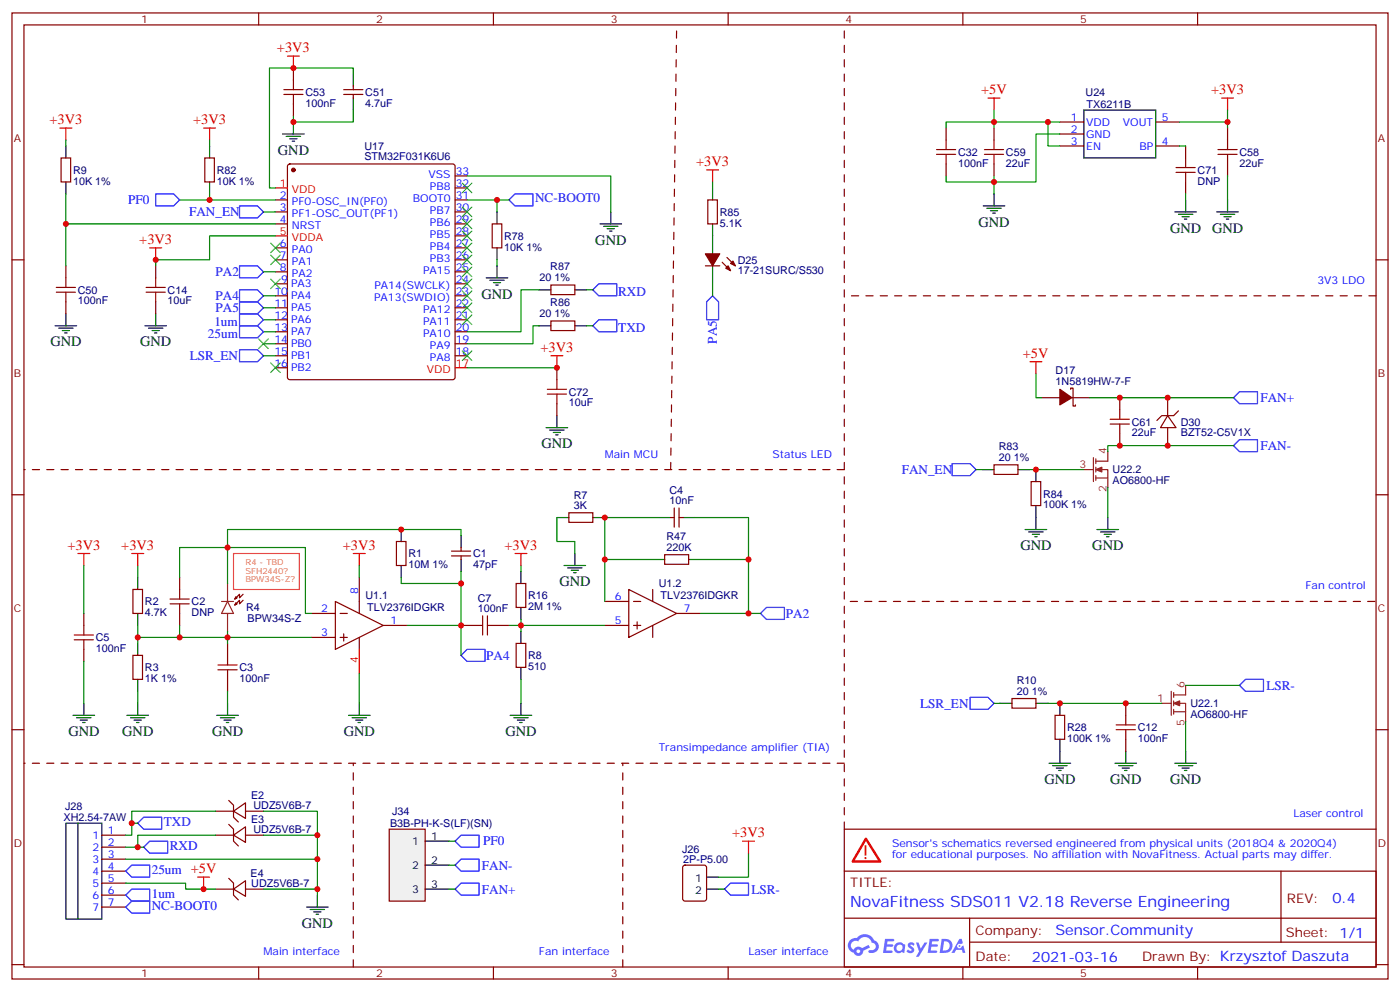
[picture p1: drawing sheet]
<svg xmlns="http://www.w3.org/2000/svg" width="412mm" height="292mm" viewBox="0 0 412 292" stroke-linecap="round" stroke-linejoin="round" font-family="sans-serif">
<g fill="none" stroke="#870000" stroke-width=".35">
<path d="M3.5 3.8h405.4v284.3h-405.4zM7.1 7.3h398.2v277.3h-398.2zM76.2 3.8v3.5M145.3 3.8v3.5M214.5 3.8v3.5M283.6 3.8v3.5M352.8 3.8v3.5M3.5 76.5h3.6M405.3 76.5h3.6M3.5 145.6h3.6M405.3 145.6h3.6M3.5 214.8h3.6"/>
<path d="M405.3 214.8h3.6M248.7 256.4h156.6v28.2h-156.6zM377.3 256.4v20.9M248.7 270.2h156.5M285.6 277.3h119.6M285.6 270.2v14.2M3.5 283.9h3.6M76.2 284.6v3.5M145.3 284.6v3.5M214.5 284.6v3.5M283.6 284.6v3.5M352.8 284.6v3.5"/>
<path d="M405.3 283.9h3.6"/>
</g>
<g fill="#5487ff">
<path d="M267.7 277.6a1.22 1.22 0 0 1 1.7 .2l-.4 .6a.47 .47 0 0 0-.3-.4 .47 .47 0 0 0-.5 .2l.1 .2a1.14 1.14 0 0 1 .8 1.8 1.14 1.14 0 0 1-1.9 0l-.2-.2 .5-.6 .7 .5a.29 .29 0 0 0 .3-.3 .29 .29 0 0 0-.2-.3 1.04 1.04 0 0 1-.6-1.7z"/>
<path d="M260.7 276.3h2.4l.3 .2-.2 .5-1.8 .1-.1 .8h1.5l.3 .4-.3 .4h-1.6l-.2 1.1h1.7l.2 .3-.2 .3-2.6 .1z"/>
<path d="M273.8 276.3h2.4l.3 .2-.1 .5-1.8 .1-.2 .8h1.6l.3 .4-.4 .4h-1.6l-.1 1.1h1.7l.2 .3-.2 .3-2.6 .1z"/>
<path d="M282.6 276.3h.7l.3 1.3-.6 .3a.69 .69 0 0 0-1 .3 .69 .69 0 0 0 .4 .9 .69 .69 0 0 0 .9-.6l.5-.2 .6 2.2h-.8l-.2-.9h-1.8l-.5 .9h-.8z"/>
<path d="M269.8 277.4h.8l.6 1.8 1.1-1.8h.9l-2.6 4.2h-.8l.9-1.5z"/>
<path d="M277.4 276.3l-.6 4.2h1.3a2.11 2.11 0 0 0 2.5-2.1 2.11 2.11 0 0 0-2.5-2.1zM278.1 277.1a1.39 1.39 0 0 1 1.7 1.4 1.39 1.39 0 0 1-1.8 1.3h-.3z"/>
<path d="M263.7 277.9a1.54 1.54 0 0 0-.1 2.2 1.54 1.54 0 0 0 2.2 .1l.6 .3 .3-2.3-.2-.3h-.4a1.49 1.49 0 0 0-2.4 0zM264 278.9a.94 .94 0 0 1 1.8 0 .94 .94 0 0 1-1.8 0z"/>
<path d="M250.4 276.7a2.18 2.18 0 0 0 1.1 3.7 1.44 1.44 0 0 0 1.6 .9 1.44 1.44 0 0 0 1.2-1.4l2-1.1-.5-.7-1.9 1a1.47 1.47 0 0 0-2.4 .4 1.39 1.39 0 0 1-.7-1.9 1.39 1.39 0 0 1 2-.5 2.12 2.12 0 0 1 2.2-1.3 2.12 2.12 0 0 1 1.9 1.7 1.14 1.14 0 0 1 1.1 1.4 1.14 1.14 0 0 1-1.7 .7 .43 .43 0 0 0-.5 .4 .43 .43 0 0 0 .4 .5 1.98 1.98 0 0 0 2.5-1.2 1.98 1.98 0 0 0-1.2-2.6 3.1 3.1 0 0 0-5.3-.6l-.9 .1zM252.3 280a.55 .55 0 0 1 1.1 0 .55 .55 0 0 1-1.1 0z"/>
<circle cx="282.6" cy="278.4" r=".26"/>
</g>
<g fill="none" stroke="#000" stroke-width=".35">
<path d="M19.4 43v3.5M19.4 53.6v3.5M61.7 43v3.5M61.7 53.6v3.5M209.9 55.3v3.5M146.4 62.4v3.5M146.4 73v3.5M209.9 65.9v3.5M289.3 138.2h3.5M299.9 138.2h3.5M305.2 138.2v3.5M305.2 148.8v3.5"/>
<path d="M294.6 207h3.5M305.2 207h3.5M312.2 207v3.5M312.2 217.6v3.5M22.9 242.3h7.1v28.2h-7.1zM22.9 242.3h-3.5v28.2h3.5"/>
</g>
<g fill="none" stroke="#870000" stroke-width=".35">
<path d="M86.4 20v3.6M86.4 30.6v3.5M278.7 37.7v3.5M292.8 37.7v3.5M361.6 37.7v3.5M18 46.5h2.8v7.1h-2.8zM60.3 46.5h2.8v7.1h-2.8zM81.1 58.8h3.6M84.9 48.5l.5-.2h47.9l.5 .2 .3 .5v62.1l-.3 .5-.5 .2h-47.9l-.5-.3-.2-.4v-62.1zM134.1 58.8h3.5M134.1 55.3h3.5M134.1 51.8h3.5"/>
<path d="M208.5 58.8h2.8v7.1h-2.8zM278.7 48.3v3.5M292.8 48.3v3.5M361.6 48.3v3.5M19.4 78.2v3.6M45.9 78.2v3.6M81.1 62.4h3.6M81.1 65.9h3.6M81.1 73h3.6M81.1 76.5h3.6M134.1 62.4h3.5M134.1 65.9h3.5"/>
<path d="M134.1 73h3.5M134.1 76.5h3.5M134.1 69.4h3.5M145 65.9h2.8v7.1h-2.8zM19.4 88.8v3.6M45.9 88.8v3.6M81.1 80h3.6M81.1 83.5h3.6M81.1 87.1h3.6M81.1 90.6h3.6M81.1 94.1h3.6M81.1 97.6h3.6"/>
<path d="M134.1 80h3.5M134.1 83.5h3.5M134.1 87.1h3.5M134.1 90.6h3.5M134.1 94.1h3.5M134.1 97.6h3.5M81.1 101.2h3.6M81.1 104.7h3.6M81.1 108.2h3.6M134.1 101.2h3.5M134.1 104.7h3.5M164 108.2v3.6"/>
<path d="M164 118.8v3.5M306.9 117.1h5.3M315.4 114.6v-.4h.7v5.3h.7v-.3M315.7 117.1h5.3M329.8 117.1v3.5M344 117.1v5.2M292.8 136.8h7.1v2.8h-7.1zM329.8 127.6v3.6M344 122.3l2.4 3.6h-4.6zM344 125.9v5.3M347.1 120.9l-1.4 1.4h-3.5l-1.4 1.5M303.7 141.7h2.9v7.1h-2.9z"/>
<path d="M298.1 205.6h7.1v2.8h-7.1zM310.8 210.5h2.8v7.1h-2.8zM331.6 207v3.5M331.6 217.6v3.5M30 245.8h7M30 249.3h7M30 252.9h7M30 256.4h7M30 259.9h7M67.4 258.5l1.4 1.4v3.6l1.4 1.4M30 263.5h7M30 267h7"/>
<path d="M63.5 261.7h5.3M68.8 261.7l3.5-2.5v4.6zM72.3 261.7h5.3"/>
</g>
<g fill="#870000" stroke="#870000" stroke-width=".35">
<path d="M312.2 114.6l3.5 2.5-3.5 2.1z"/>
<circle cx="86.4" cy="50" r=".53"/>
</g>
<path d="M81.1 55.3h3.6M81.1 69.4h3.6M134.1 108.2h3.5M58.2 258.2h3.5M60 258.2v3.5" fill="none" stroke="#f00" stroke-width=".35"/>
<g fill="none" stroke="#a10000" stroke-width=".35">
<path d="M83.6 27.8h5.7M83.6 26.4h5.7M86.4 23.6v2.8M86.4 27.8v2.8M275.9 45.4h5.6M275.9 44h5.6M278.7 41.2v2.8M278.7 45.4v2.9M290 45.4h5.6M290 44h5.6M292.8 41.2v2.8M292.8 45.4v2.9"/>
<path d="M358.8 45.4h5.6M358.8 44h5.6M361.6 41.2v2.8M361.6 45.4v2.9M16.6 84.6h5.6M16.6 86h5.6M19.4 81.8v2.8M19.4 86v2.8M43 84.6h5.7M43 86h5.7M45.9 81.8v2.8M45.9 86v2.8"/>
<path d="M161.2 116h5.7M161.2 114.6h5.7M164 111.8v2.8M164 116v2.8M327 124.8h5.7M327 123.4h5.7M329.8 120.6v2.8M329.8 124.8v2.8M328.8 214.8h5.6M328.8 213.4h5.6M331.6 210.5v2.9M331.6 214.8v2.8"/>
</g>
<path d="M319.3 138.2h2.8M324.6 138.2h1.7v2.5h-3.5M326.3 132.9v2.8h-3.5M326.3 140.7v2.8M342.2 207h2.8M347.5 207h1.7v2.5h-3.5M349.2 201.7v2.8h-3.5M349.2 209.5v2.8" fill="none" stroke="#8c2424" stroke-width=".35"/>
<g fill="#8c2424" stroke="#8c2424" stroke-width=".35">
<path d="M345.7 207l1.8-.7v1.4z"/>
<path d="M345.7 203.8v1.4z"/>
<path d="M345.7 206.3v1.4z"/>
<path d="M345.7 208.8v1.4z"/>
<path d="M345 203.5v7z"/>
<path d="M322.8 138.2l1.8-.7v1.4z"/>
<path d="M322.8 135v1.5z"/>
<path d="M322.8 137.5v1.4z"/>
<path d="M322.8 140v1.4z"/>
<path d="M322.1 134.7v7z"/>
</g>
<path d="M37 256.4l1.8-1.8h5.3v3.6h-5.3zM37 263.5l1.8-1.8h5.3v3.5h-5.3zM37 267l1.8-1.8h5.3v3.5h-5.3z" fill="none" stroke="#00f" stroke-width=".35"/>
<path d="M114.7 244.1h10.5v21.1h-10.5z" fill="#f0f0f0" stroke="#870000" stroke-width=".35"/>
<g fill="none" stroke="#000" stroke-width=".35">
<path d="M83.3 39.4h6.3M86.4 35.9v3.5M104.1 21.8v3.5M104.1 28.9v3.5M319.3 32.4h21.1v14.1h-21.1zM84.3 40.1h4.2M85.4 40.9h2.1M86.1 41.6h.7M292.8 57.1v3.5M349.2 58.8v3.6M361.6 58.8v3.6M146.4 78.2v3.6"/>
<path d="M176.7 65.9h6.4M177.8 66.6h4.2M178.9 67.3h2.1M179.6 68h.7M179.9 62.4v3.5M209.9 69.4v5.3M209.9 78.2v5.3M289.6 60.6h6.4M290.7 61.3h4.2M291.7 62h2.2M292.5 62.7h.7M346.1 62.4h6.3"/>
<path d="M347.1 63.1h4.3M348.2 63.8h2.1M348.9 64.5h.7M358.4 62.4h6.4M359.5 63.1h4.2M360.5 63.8h2.2M361.2 64.5h.7M16.2 95.9h6.4M17.3 96.6h4.2M18.3 97.3h2.2M19 98h.8M19.4 92.4v3.5"/>
<path d="M42.7 95.9h6.3M43.7 96.6h4.3M44.8 97.3h2.1M45.5 98h.7M45.9 92.4v3.5M143.2 81.8h6.4M144.3 82.5h4.2M145.3 83.2h2.2M146 83.9h.8M158.7 95.9h3.6M158.7 85.3h3.6M169.3 95.9h3.6"/>
<path d="M169.3 85.3h3.6M160.9 125.9h6.3M161.9 126.6h4.3M163 127.3h2.1M163.7 128h.7M164 122.3v3.6M118.2 155.9v3.5M135.8 157.6v3.5M164 152.3h3.6M174.6 152.3h3.6M194 152.3h3.6M201.1 152.3h3.5"/>
<path d="M302 155.9h6.3M303 156.6h4.3M304.1 157.3h2.1M304.8 158h.7M305.2 152.3v3.6M323.1 155.9h6.4M324.2 156.6h4.2M325.3 157.3h2.1M326 158h.7M326.3 152.3v3.6M40.6 170v3.5M118.2 166.4v3.6"/>
<path d="M135.8 164.7v3.5M153.5 168.2v3.5M153.5 178.8v3.5M166.2 166.4h6.3M167.2 167.1h4.2M168.3 167.9h2.1M169 168.6h.7M169.3 162.9v3.5M192.3 164.7h3.5M202.8 164.7h3.6M40.6 180.6v3.5M40.6 189.4v3.5"/>
<path d="M40.6 200v3.5M153.5 185.8v3.6M153.5 196.4v3.6M21.5 210.5h6.4M22.6 211.2h4.2M23.6 211.9h2.2M24.3 212.7h.7M24.7 207v3.5M37.4 210.5h6.3M38.5 211.2h4.2M39.5 211.9h2.1M40.2 212.7h.7"/>
<path d="M40.6 207v3.5M63.9 210.5h6.3M64.9 211.2h4.2M66 211.9h2.1M66.7 212.7h.7M67 207v3.5M102.7 210.5h6.3M103.7 211.2h4.2M104.8 211.9h2.1M105.5 212.7h.7M105.8 207v3.5M150.3 210.5h6.3"/>
<path d="M151.3 211.2h4.3M152.4 211.9h2.1M153.1 212.7h.7M153.5 207v3.5M309 224.6h6.4M310.1 225.4h4.2M311.1 226.1h2.2M311.9 226.8h.7M312.2 221.1v3.5M328.4 224.6h6.4M329.5 225.4h4.2M330.6 226.1h2.1"/>
<path d="M331.3 226.8h.7M331.6 221.1v3.5M346.1 224.6h6.3M347.1 225.4h4.3M348.2 226.1h2.1M348.9 226.8h.7M349.2 221.1v3.5M125.2 247.6h7.1M125.2 254.6h7.1M208.1 258.2h3.6M90.3 267h6.4M91.4 267.7h4.2"/>
<path d="M92.4 268.4h2.1M93.1 269.1h.7M93.5 263.5v3.5M125.2 261.7h7.1M208.1 261.7h3.6"/>
</g>
<g fill="none" stroke="#00f" stroke-width=".35">
<path d="M45.9 57.1h5.3l1.7 1.7-1.7 1.8h-5.3zM149.9 58.8l1.8-1.7h5.3v3.5h-5.3zM70.6 60.6h5.2l1.8 1.8-1.8 1.7h-5.2zM70.6 78.2h5.2l1.8 1.8-1.8 1.8h-5.2zM70.6 85.3h5.2l1.8 1.8-1.8 1.7h-5.2zM70.6 88.8h5.2l1.8 1.8-1.8 1.8h-5.2zM70.6 95.9h5.2l1.8 1.7-1.8 1.8h-5.2zM70.6 92.4h5.2l1.8 1.7-1.8 1.8h-5.2zM174.6 85.3l1.8-1.8h5.3v3.6h-5.3zM176.4 94.1h5.3v3.5h-5.3l-1.8-1.7zM209.9 87.1l1.8 1.7v5.3h-3.6v-5.3zM70.6 102.9h5.2l1.8 1.8-1.8 1.8h-5.2z"/>
<path d="M365.1 115.3h5.3v3.5h-5.3l-1.7-1.7zM280.5 136.5h5.3l1.7 1.7-1.7 1.8h-5.3zM365.1 129.4h5.3v3.5h-5.3l-1.7-1.7zM137.6 191.1h5.3v3.6h-5.3l-1.8-1.8zM224 180.6l1.8-1.8h5.3v3.5h-5.3zM285.8 205.2h5.2l1.8 1.8-1.8 1.8h-5.2zM365.1 201.7l1.8-1.7h5.3v3.5h-5.3zM40.6 242.3l1.7-1.8h5.3v3.6h-5.3zM42.3 249.3l1.8-1.7h5.3v3.5h-5.3zM134.1 247.6l1.7-1.8h5.3v3.5h-5.3zM134.1 254.6l1.7-1.7h5.3v3.5h-5.3zM135.8 259.9h5.3v3.6h-5.3l-1.7-1.8z"/>
<path d="M215.2 259.9h5.3v3.6h-5.3l-1.8-1.8z"/>
</g>
<g fill="none" stroke="#870000" stroke-width=".35">
<path d="M101.2 27.8h5.7M101.2 26.4h5.7M104.1 25.3v1.1M104.1 27.8v1.1M312.2 35.9h7.1M312.2 39.4h7.1M340.4 35.9h7.1M312.2 43h7.1M340.4 43h7.1M349.2 43v3.5M349.2 53.6v3.5M207.8 78.2h4.2"/>
<path d="M212.7 77.2l2.5 2.5M214.1 75.8l2.5 2.4M162.3 94.5h7v2.8h-7zM162.3 83.9h7v2.8h-7zM116.8 159.4h2.8v7h-2.8zM167.6 150.9h7v2.8h-7zM197.6 152.3h1M198.6 149.5v5.7M200 149.5v5.7M200 152.3h1.1M39.2 173.5h2.8v7.1h-2.8zM52.9 170v3.5"/>
<path d="M69.5 177.4l-.4 .7M69.5 175.6l-.4 .7M71.6 176.7l-1 1v-1l-1.5 1.4 .7-.4M71.6 174.9l-1 1.1v-1.1l-1.5 1.4 .7-.3M98.8 177l14.1 7.1-14.1 7zM105.8 170v10.6M133 163.6h5.6M133 162.2h5.6M135.8 161.1v1.1M135.8 163.6v1.1M152 171.7h2.9v7.1h-2.9zM178.2 177h7"/>
<path d="M185.2 173.5l14.1 7.1-14.1 7zM186.6 177h2.1M192.3 173.5v3.5M195.8 163.3h7v2.8h-7zM24.7 180.6v3.5M24.7 191.1v3.6M39.2 192.9h2.8v7.1h-2.8zM52.9 180.6v3.5M67 189.4v3.5M67 200v3.5M91.7 180.6h7.1M91.7 187.6h7.1"/>
<path d="M100.2 180.6h2.1M100.2 187.6h2.1M101.2 186.5v2.2M105.8 187.6v3.5M112.9 184.1h7M135.8 184.1h3.5M146.4 184.1h3.5M152 189.4h2.9v7h-2.9zM178.2 184.1h7M186.6 184.1h2.1M187.7 183v2.1M192.3 184.1v3.5"/>
<path d="M199.3 180.6h7.1M63.5 238.8h5.3M67.4 235.6l1.4 1.4v3.5l1.4 1.4M68.8 238.8l3.5-2.5v4.6zM72.3 238.8h5.3M63.5 245.8h5.3M67.4 242.6l1.4 1.5v3.5l1.4 1.4M68.8 245.8l3.5-2.5v4.6zM72.3 245.8h5.3M201.3 254.8l.5-.2h5.6l.7 .5v9.4l-.4 .7h-5.9l-.7-.4v-9.5zM405.3 244.1h-156.6v12.3"/>
</g>
<g fill="none" stroke="#008700" stroke-width=".35">
<path d="M104.1 21.8v-1.8h-24.7v35.3h1.7M104.1 32.4v3.5h-17.7v-1.8M292.8 32.4v3.5h-14.1v1.8M308.7 35.9v7.1h3.5M312.2 39.4h-7v14.2h-26.5v-1.8M312.2 35.9h-19.4v1.8M347.5 35.9h14.1v1.8M361.6 32.4v3.5M19.4 41.2v1.8M19.4 57.1v8.8M52.9 58.8h28.2M61.7 41.2v1.8"/>
<path d="M61.7 57.1v1.7M137.6 51.8h42.3v10.6M137.6 58.8h12.3M146.4 58.8v3.6M209.9 53.6v1.7M292.8 51.8v5.3M347.5 43h1.7M349.2 57.1v1.7M361.6 51.8v7M77.6 62.4h3.5M81.1 69.4h-19.4v7.1h-15.8v1.7M81.1 65.9h-61.7v12.3"/>
<path d="M146.4 76.5v1.7M77.6 80h3.5M77.6 87.1h3.5M77.6 90.6h3.5M77.6 94.1h3.5M77.6 97.6h3.5M158.7 95.9h-1.7v5.3h-19.4M158.7 85.3h-5.2v12.3h-15.9M172.9 95.9h1.7M172.9 85.3h1.7M209.9 83.5v3.6M77.6 104.7h3.5"/>
<path d="M77.6 101.2h3.5M137.6 108.2h26.4M305.2 110v7.1h1.7M321 117.1h42.4M287.5 138.2h1.8M303.4 138.2h15.9M363.4 131.2h-37.1v1.7M135.8 157.6v-1.7h-68.8v5.2h-14.1v8.9M164 152.3v7.1h5.3v3.5M194 152.3h-15.8v12.4M204.6 152.3h15.9v28.3M326.3 143.5v8.8"/>
<path d="M24.7 166.4v14.2M40.6 166.4v3.6M67 171.7v-10.6h23v19.5h1.7M105.8 166.4v3.6M135.8 168.2v3.5h-17.6v-1.7M135.8 171.7v12.4h-15.9M153.5 166.4v1.8M192.3 164.7h-14.1v12.3M206.4 164.7h14.1M24.7 194.7v12.3M40.6 184.1v3.5h26.4v1.8M40.6 187.6v1.8"/>
<path d="M52.9 184.1v3.5M67 185.8v1.8h24.7M105.8 198.2v8.8M135.8 184.1v8.8M149.9 184.1h28.3M153.5 182.3v3.5M153.5 200v7M206.4 180.6h17.6M40.6 203.5v3.5M67 203.5v3.5M292.8 207h1.8M308.7 207h33.5"/>
<path d="M349.2 212.3v8.8M349.2 201.7h15.9M63.5 238.8h-24.7v7h-1.8M77.6 238.8h15.9v24.7M37 259.9h17.7v1.8h8.8M37 252.9h56.5M38.8 242.3h1.8M40.6 249.3h1.7M63.5 245.8h-22.9v3.5h-3.6M77.6 245.8h15.9M132.3 254.6h1.8M132.3 247.6h1.8"/>
<path d="M220.5 251.1v7.1h-8.8M77.6 261.7h15.9M132.3 261.7h1.8M211.7 261.7h1.7"/>
</g>
<g fill="none" stroke="#3c3" stroke-width=".35">
<path d="M136.2 53.9l2.8 2.8M139 53.9l-2.8 2.8M79.7 71.5l2.8 2.9M79.7 75.1l2.8 2.8M82.5 71.5l-2.8 2.9M82.5 75.1l-2.8 2.8M136.2 61l2.8 2.8M136.2 78.6l2.8 2.8M136.2 75.1l2.8 2.8M136.2 71.5l2.8 2.9M136.2 68l2.8 2.8M136.2 64.5l2.8 2.8"/>
<path d="M139 61l-2.8 2.8M139 78.6l-2.8 2.8M139 75.1l-2.8 2.8M139 71.5l-2.8 2.9M139 68l-2.8 2.8M139 64.5l-2.8 2.8M76.2 99.8l2.8 2.8M79 99.8l-2.8 2.8M79.7 82.1l2.8 2.8M82.5 82.1l-2.8 2.8M136.2 92.7l2.8 2.8M136.2 89.2l2.8 2.8"/>
<path d="M136.2 85.7l2.8 2.8M136.2 82.1l2.8 2.8M139 92.7l-2.8 2.8M139 89.2l-2.8 2.8M139 85.7l-2.8 2.8M139 82.1l-2.8 2.8M79.7 106.8l2.8 2.8M82.5 106.8l-2.8 2.8M136.2 103.3l2.8 2.8M139 103.3l-2.8 2.8"/>
</g>
<g fill="none" stroke="#f00" stroke-width=".35">
<path d="M84.7 16.5h3.5M86.4 16.5v3.5M17.6 37.7h3.6M19.4 37.7v3.5M60 37.7h3.5M61.7 37.7v3.5M291 28.9h3.6M292.8 28.9v3.5M359.8 28.9h3.6M361.6 28.9v3.5M208.1 50h3.6M209.9 50v3.6"/>
<path d="M44.1 73h3.5M45.9 73v3.5M162.3 104.7h3.5M164 104.7v3.5M303.4 106.5h3.5M305.2 106.5v3.5M22.9 162.9h3.6M24.7 162.9v3.5M38.8 162.9h3.5M40.6 162.9v3.5M104.1 162.9h3.5M105.8 162.9v3.5"/>
<path d="M151.7 162.9h3.5M153.5 162.9v3.5M105.8 191.1v7.1M218.7 247.6h3.5M220.5 247.6v3.5"/>
</g>
<g fill="none" stroke="#a10000" stroke-width=".35">
<path d="M346.4 50.7h5.7M346.4 49.3h5.7M349.2 46.5v2.8M349.2 50.7v2.9M50.1 177.7h5.6M50.1 176.3h5.6M52.9 173.5v2.8M52.9 177.7v2.9M21.9 188.3h5.6M21.9 186.9h5.6M24.7 184.1v2.8M24.7 188.3v2.8"/>
<path d="M64.2 197.1h5.6M64.2 195.7h5.6M67 192.9v2.8M67 197.1v2.9M139.3 184.1h2.9M142.2 181.3v5.6M143.6 184.1h2.8M143.6 181.3v5.6"/>
</g>
<g fill="#870000" stroke="#870000" stroke-width=".35">
<path d="M207.8 74.7h4.2l-2.1 3.5z"/>
<path d="M213.8 79l.7-.8 .7 1.5z"/>
<path d="M215.2 77.5l.7-.7 .7 1.4z"/>
</g>
<path d="M65.3 177h3.5M67 177l1.8 3.6h-3.5zM67 171.7v5.3M67 180.6v5.2" fill="none" stroke="#8c2424" stroke-width=".35"/>
<path d="M68.8 162.9h19.4v10.6h-19.4z" fill="none" stroke="#f90" stroke-width=".35"/>
<path d="M405.3 87.1h-156.6M197.6 138.2l1.7-130.5M248.7 138.2h-241.6M405 177h-156.6M248.7 224.6h-241.6M248.7 244.1v-236.4M104.1 284.6v-60M183.4 284.6v-60" fill="none" stroke="#870000" stroke-width=".35" stroke-dasharray="2.1 2.1"/>
<path d="M255.1 246.9l4.2 6.7h-8.1z" fill="none" stroke="#f00" stroke-width=".71"/>
<g fill="#c00">
<circle cx="361.6" cy="35.9" r=".88"/>
<circle cx="308.7" cy="35.9" r=".88"/>
<circle cx="292.8" cy="35.9" r=".88"/>
<circle cx="19.4" cy="65.9" r=".88"/>
<circle cx="61.7" cy="58.8" r=".88"/>
<circle cx="45.9" cy="76.5" r=".88"/>
<circle cx="86.4" cy="20" r=".88"/>
<circle cx="86.4" cy="35.9" r=".88"/>
<circle cx="146.4" cy="58.8" r=".88"/>
<circle cx="292.8" cy="53.6" r=".88"/>
<circle cx="67" cy="187.6" r=".88"/>
<circle cx="67" cy="161.1" r=".88"/>
<circle cx="52.9" cy="187.6" r=".88"/>
<circle cx="135.8" cy="171.7" r=".88"/>
<circle cx="135.8" cy="184.1" r=".88"/>
<circle cx="153.5" cy="184.1" r=".88"/>
<circle cx="40.6" cy="187.6" r=".88"/>
<circle cx="220.5" cy="180.6" r=".88"/>
<circle cx="178.2" cy="164.7" r=".88"/>
<circle cx="178.2" cy="152.3" r=".88"/>
<circle cx="220.5" cy="164.7" r=".88"/>
<circle cx="60" cy="261.7" r=".88"/>
<circle cx="93.5" cy="261.7" r=".88"/>
<circle cx="93.5" cy="252.9" r=".88"/>
<circle cx="93.5" cy="245.8" r=".88"/>
<circle cx="164" cy="108.2" r=".88"/>
<circle cx="38.8" cy="242.3" r=".88"/>
<circle cx="40.6" cy="249.3" r=".88"/>
<circle cx="305.2" cy="138.2" r=".88"/>
<circle cx="312.2" cy="207" r=".88"/>
<circle cx="331.6" cy="207" r=".88"/>
<circle cx="344" cy="131.2" r=".88"/>
<circle cx="344" cy="117.1" r=".88"/>
<circle cx="329.8" cy="131.2" r=".88"/>
<circle cx="329.8" cy="117.1" r=".88"/>
<circle cx="118.2" cy="155.9" r=".88"/>
</g>
<text font-size="5.6" fill="#f00" x="254" y="252.9">!</text>
<text font-size="4.6" fill="#00f" x="250.5" y="267">NovaFitness SDS011 V2.18 Reverse Engineering</text>
<g font-size="4.2" fill="#f00">
<text x="81.6" y="15.4">+3V3</text>
<text x="289" y="27.8">+5V</text>
<text x="356.8" y="27.8">+3V3</text>
<text x="14.6" y="36.6">+3V3</text>
<text x="56.9" y="36.6">+3V3</text>
<text x="205.1" y="48.9">+3V3</text>
<text x="41" y="71.9">+3V3</text>
<text x="159.2" y="103.6">+3V3</text>
<text x="301.3" y="105.4">+5V</text>
<text x="19.9" y="161.8">+3V3</text>
<text x="35.7" y="161.8">+3V3</text>
<text x="101" y="161.8">+3V3</text>
<text x="148.6" y="161.8">+3V3</text>
<text x="215.6" y="246.5">+3V3</text>
</g>
<g font-size="4.2">
<text x="81.9" y="45.5">GND</text>
<text x="175.4" y="72">GND</text>
<text x="288.2" y="66.7">GND</text>
<text x="344.7" y="68.5">GND</text>
<text x="357" y="68.5">GND</text>
<text x="141.8" y="87.9">GND</text>
<text x="14.8" y="102">GND</text>
<text x="41.3" y="102">GND</text>
<text x="159.5" y="131.9">GND</text>
<text x="300.6" y="161.9">GND</text>
<text x="321.8" y="162">GND</text>
<text x="164.8" y="172.4">GND</text>
<text x="20.1" y="216.5">GND</text>
<text x="36" y="216.5">GND</text>
<text x="62.5" y="216.5">GND</text>
<text x="101.3" y="216.5">GND</text>
<text x="148.9" y="216.5">GND</text>
<text x="307.7" y="230.6">GND</text>
<text x="327.1" y="230.6">GND</text>
<text x="344.7" y="230.8">GND</text>
<text x="88.9" y="273.1">GND</text>
</g>
<g font-size="4.2" fill="#00f">
<text x="392.5" y="265.7">0.4</text>
<text x="310.9" y="275.2">Sensor.Community</text>
<text x="304" y="283">2021-03-16</text>
</g>
<g font-size="3.9" fill="#00f">
<text x="157.6" y="59.6">NC-BOOT0</text>
<text x="37.8" y="60.1">PF0</text>
<text x="55.7" y="63.7">FAN_EN</text>
<text x="63.5" y="81.3">PA2</text>
<text x="63.5" y="88.3">PA4</text>
<text x="182.1" y="87">RXD</text>
<text x="63.1" y="95.9">1um</text>
<text x="63.5" y="91.9">PA5</text>
<text x="61.3" y="99.4">25um</text>
<text x="182.1" y="97.7">TXD</text>
<text x="211.2" y="101.2" transform="rotate(-90 211.2 101.2)">PA5</text>
<text x="55.9" y="105.9">LSR_EN</text>
<text x="371.3" y="118.4">FAN+</text>
<text x="371.3" y="132.5">FAN-</text>
<text x="265.6" y="139.5">FAN_EN</text>
<text x="231.5" y="181.9">PA2</text>
<text x="143.2" y="194.4">PA4</text>
<text x="373" y="203.1">LSR-</text>
<text x="271.1" y="208.3">LSR_EN</text>
<text x="48.2" y="243">TXD</text>
<text x="50" y="250.1">RXD</text>
<text x="142.3" y="248.8">PF0</text>
<text x="44.7" y="257.1">25um +5V</text>
<text x="142" y="256">FAN-</text>
<text x="142" y="263.1">FAN+</text>
<text x="221.3" y="263.1">LSR-</text>
<text x="44.7" y="264.2">1um</text>
<text x="44.7" y="267.7">NC-BOOT0</text>
</g>
<g font-size="3.9" fill="#800">
<text x="250.5" y="261">TITLE:</text>
<text x="379.1" y="265.7">REV:</text>
<text x="287.4" y="275.2">Company:</text>
<text x="378.7" y="275.8">Sheet: 1/1</text>
<text x="287.4" y="282.9">Date:</text>
<text x="336.4" y="282.9">Drawn By: Krzysztof Daszuta</text>
</g>
<g font-size="3.2" fill="#800">
<text x="41.6" y="6.8">1</text>
<text x="110.8" y="6.8">2</text>
<text x="179.9" y="6.8">3</text>
<text x="249.1" y="6.8">4</text>
<text x="318.2" y="6.8">5</text>
<text x="4.1" y="41.9">A</text>
<text x="405.9" y="41.9">A</text>
<text x="4.1" y="111.1">B</text>
<text x="405.9" y="111.1">B</text>
<text x="4.1" y="180.2">C</text>
<text x="405.9" y="180.2">C</text>
<text x="4.1" y="249.3">D</text>
<text x="405.9" y="249.3">D</text>
<text x="41.6" y="287.6">1</text>
<text x="110.8" y="287.6">2</text>
<text x="179.9" y="287.6">3</text>
<text x="249.1" y="287.6">4</text>
<text x="318.2" y="287.6">5</text>
</g>
<g font-size="3.2" fill="#000080">
<text x="90" y="28.2">C53</text>
<text x="107.6" y="28.2">C51</text>
<text x="319.8" y="28.2">U24</text>
<text x="90" y="31.4">100nF</text>
<text x="107.6" y="31.4">4.7uF</text>
<text x="320.1" y="31.8">TX6211B</text>
<text x="107.3" y="47.2">STM32F031K6U6</text>
<text x="107.3" y="44">U17</text>
<text x="282.2" y="45.9">C32</text>
<text x="296.3" y="45.9">C59</text>
<text x="365.1" y="45.9">C58</text>
<text x="21.5" y="51.1">R9</text>
<text x="63.9" y="51.2">R82</text>
<text x="282.2" y="49">100nF</text>
<text x="296.3" y="49.1">22uF</text>
<text x="352.8" y="51.2">C71</text>
<text x="365.1" y="49">22uF</text>
<text x="21.5" y="54.4">10K 1%</text>
<text x="63.9" y="54.3">10K 1%</text>
<text x="352.8" y="54.3">DNP</text>
<text x="212" y="63.5">R85</text>
<text x="148.5" y="70.6">R78</text>
<text x="212" y="66.7">5.1K</text>
<text x="148.5" y="73.7">10K 1%</text>
<text x="217.3" y="77.7">D25</text>
<text x="158.9" y="82.8">20 1%</text>
<text x="162.1" y="79.6">R87</text>
<text x="217.3" y="80.8">17-21SURC/S530</text>
<text x="22.9" y="89.6">100nF</text>
<text x="22.9" y="86.5">C50</text>
<text x="49.4" y="89.6">10uF</text>
<text x="49.4" y="86.5">C14</text>
<text x="158.9" y="93.4">20 1%</text>
<text x="162.1" y="90.2">R86</text>
<text x="311" y="113.2">1N5819HW-7-F</text>
<text x="311" y="110">D17</text>
<text x="167.6" y="119.6">10uF</text>
<text x="167.6" y="116.4">C72</text>
<text x="333.4" y="125.2">C61</text>
<text x="347.8" y="125.3">D30</text>
<text x="333.4" y="128.5">22uF</text>
<text x="347.8" y="128.4">BZT52-C5V1X</text>
<text x="294.2" y="135.7">20 1%</text>
<text x="294.2" y="132.5">R83</text>
<text x="327.7" y="142.6">AO6800-HF</text>
<text x="327.7" y="139.4">U22.2</text>
<text x="169" y="149.9">3K</text>
<text x="169" y="146.7">R7</text>
<text x="197.2" y="148.4">10nF</text>
<text x="197.2" y="145.3">C4</text>
<text x="307.3" y="149.6">100K 1%</text>
<text x="307.3" y="146.5">R84</text>
<text x="196.3" y="159.1">R47</text>
<text x="120.3" y="167.2">10M 1%</text>
<text x="120.3" y="164.1">R1</text>
<text x="139.3" y="167.2">47pF</text>
<text x="139.3" y="164.1">C1</text>
<text x="196.3" y="162.2">220K</text>
<text x="194.1" y="172.9">U1.2</text>
<text x="42.7" y="178.2">R2</text>
<text x="56.4" y="178.2">C2</text>
<text x="72.5" y="179.9">R4</text>
<text x="107.6" y="176.4">U1.1</text>
<text x="108.2" y="180">TLV2376IDGKR</text>
<text x="140.8" y="177.1">C7</text>
<text x="155.6" y="179.6">2M 1%</text>
<text x="155.6" y="176.4">R16</text>
<text x="194.6" y="176.4">TLV2376IDGKR</text>
<text x="42.7" y="181.4">4.7K</text>
<text x="56.4" y="181.3">DNP</text>
<text x="72.9" y="183.1">BPW34S-Z</text>
<text x="140.8" y="180.2">100nF</text>
<text x="28.2" y="191.9">100nF</text>
<text x="28.2" y="188.8">C5</text>
<text x="42.7" y="197.6">R3</text>
<text x="70.6" y="197.6">C3</text>
<text x="155.6" y="197.2">510</text>
<text x="155.6" y="194.1">R8</text>
<text x="42.7" y="200.7">1K 1%</text>
<text x="70.6" y="200.8">100nF</text>
<text x="299.5" y="201.3">R10</text>
<text x="299.5" y="204.5">20 1%</text>
<text x="350.7" y="208.1">U22.1</text>
<text x="314.3" y="215.2">R28</text>
<text x="335.1" y="215.2">C12</text>
<text x="350.7" y="211.4">AO6800-HF</text>
<text x="314.3" y="218.4">100K 1%</text>
<text x="335.1" y="218.4">100nF</text>
<text x="19.2" y="238.5">J28</text>
<text x="74" y="235.3">E2</text>
<text x="74.7" y="238.1">UDZ5V6B-7</text>
<text x="115.5" y="239.9">J34</text>
<text x="18.7" y="241.6">XH2.54-7AW</text>
<text x="74" y="242.4">E3</text>
<text x="74.7" y="245.2">UDZ5V6B-7</text>
<text x="114.9" y="243.4">B3B-PH-K-S(LF)(SN)</text>
<text x="200.9" y="251.2">J26</text>
<text x="201.3" y="254">2P-P5.00</text>
<text x="73.8" y="258.2">E4</text>
<text x="74" y="261">UDZ5V6B-7</text>
</g>
<g font-size="3.2" fill="#00f">
<text x="315.5" y="35.6">1</text>
<text x="342.2" y="35.6">5</text>
<text x="315.5" y="39.1">2</text>
<text x="320" y="37">VDD</text>
<text x="320" y="40.5">GND</text>
<text x="330.8" y="37">VOUT</text>
<text x="315.5" y="42.6">3</text>
<text x="320" y="44">EN</text>
<text x="335.6" y="44">BP</text>
<text x="342.2" y="42.6">4</text>
<text x="126.2" y="52.5">VSS</text>
<text x="134.2" y="51.4">33</text>
<text x="82.5" y="58.5">2</text>
<text x="121.6" y="59.5">BOOT0</text>
<text x="126.6" y="56">PB8</text>
<text x="134.2" y="58.5">31</text>
<text x="134.2" y="55">32</text>
<text x="82.5" y="62">3</text>
<text x="82.5" y="65.5">4</text>
<text x="86" y="60.3">PF0-OSC_IN(PF0)</text>
<text x="86" y="63.8">PF1-OSC_OUT(PF1)</text>
<text x="126.6" y="63.1">PB7</text>
<text x="134.2" y="65.5">29</text>
<text x="134.2" y="62">30</text>
<text x="86" y="67.3">NRST</text>
<text x="126.6" y="70.1">PB5</text>
<text x="126.6" y="66.6">PB6</text>
<text x="134.2" y="69.1">28</text>
<text x="82.5" y="72.6">6</text>
<text x="82.5" y="76.1">7</text>
<text x="86" y="74.4">PA0</text>
<text x="86" y="77.9">PA1</text>
<text x="126.6" y="77.2">PB3</text>
<text x="126.6" y="73.7">PB4</text>
<text x="134.2" y="76.1">26</text>
<text x="134.2" y="72.6">27</text>
<text x="82.5" y="79.7">8</text>
<text x="82.8" y="83.2">9</text>
<text x="86" y="81.4">PA2</text>
<text x="124.6" y="80.7">PA15</text>
<text x="134.2" y="83.2">24</text>
<text x="134.2" y="79.7">25</text>
<text x="388.1" y="83.5">3V3 LDO</text>
<text x="80.8" y="86.7">10</text>
<text x="85.7" y="84.6">PA3</text>
<text x="85.7" y="88.1">PA4</text>
<text x="110.2" y="88.5">PA13(SWDIO)</text>
<text x="110.3" y="84.9">PA14(SWCLK)</text>
<text x="134.2" y="86.7">23</text>
<text x="80.8" y="90.2">11</text>
<text x="80.8" y="93.8">12</text>
<text x="85.7" y="91.7">PA5</text>
<text x="85.7" y="95.2">PA6</text>
<text x="124.6" y="95.5">PA11</text>
<text x="124.6" y="92">PA12</text>
<text x="134.2" y="93.8">21</text>
<text x="134.2" y="90.2">22</text>
<text x="80.8" y="97.3">13</text>
<text x="80.8" y="100.8">14</text>
<text x="85.7" y="98.7">PA7</text>
<text x="124.6" y="99.1">PA10</text>
<text x="134.2" y="100.8">19</text>
<text x="134.2" y="97.3">20</text>
<text x="80.8" y="104.4">15</text>
<text x="80.8" y="107.9">16</text>
<text x="85.7" y="102.2">PB0</text>
<text x="85.7" y="105.8">PB1</text>
<text x="126.7" y="106.1">PA8</text>
<text x="126.7" y="102.6">PA9</text>
<text x="134.2" y="104.4">18</text>
<text x="85.7" y="109.3">PB2</text>
<text x="178.2" y="134.7">Main MCU</text>
<text x="227.5" y="134.7">Status LED</text>
<text x="384.5" y="173.5">Fan control</text>
<text x="105.5" y="174.9" transform="rotate(-90 105.5 174.9)">8</text>
<text x="181.1" y="176.7">6</text>
<text x="94.6" y="180.2">2</text>
<text x="115" y="183.7">1</text>
<text x="181.1" y="183.7">5</text>
<text x="201.4" y="180.2">7</text>
<text x="94.6" y="187.3">3</text>
<text x="194" y="221.1">Transimpedance amplifier (TIA)</text>
<text x="31.7" y="245.5">1</text>
<text x="381" y="240.5">Laser control</text>
<text x="27.3" y="246.9">1</text>
<text x="27.3" y="250.4">2</text>
<text x="31.7" y="249">2</text>
<text x="262.8" y="249.3">Sensor's schematics reversed engineered from physical units (2018Q4 &amp; 2020Q4)</text>
<text x="27.3" y="253.9">3</text>
<text x="27.3" y="257.5">4</text>
<text x="31.7" y="252.5">3</text>
<text x="31.7" y="256">4</text>
<text x="262.8" y="252.5">for educational purposes. No affiliation with NovaFitness. Actual parts may differ.</text>
<text x="27.3" y="261">5</text>
<text x="31.7" y="259.6">5</text>
<text x="31.7" y="263.1">6</text>
<text x="27.3" y="264.5">6</text>
<text x="27.3" y="268">7</text>
<text x="31.7" y="266.6">7</text>
<text x="77.6" y="281.1">Main interface</text>
<text x="158.7" y="281.1">Fan interface</text>
<text x="220.5" y="281.1">Laser interface</text>
</g>
<g font-size="3.2" fill="#f00">
<text x="82.5" y="55">1</text>
<text x="86" y="56.7">VDD</text>
<text x="82.5" y="69.1">5</text>
<text x="86" y="70.8">VDDA</text>
<text x="134.2" y="107.9">17</text>
<text x="125.7" y="109.6">VDD</text>
<text x="105.5" y="195.3" transform="rotate(-90 105.5 195.3)">4</text>
</g>
<g font-size="3.2" fill="#8d2323">
<text x="318" y="137.9">3</text>
<text x="326" y="133.6" transform="rotate(-90 326 133.6)">4</text>
<text x="326" y="144.8" transform="rotate(-90 326 144.8)">2</text>
<text x="348.9" y="202.4" transform="rotate(-90 348.9 202.4)">6</text>
<text x="340.9" y="206.7">1</text>
<text x="348.9" y="213.6" transform="rotate(-90 348.9 213.6)">5</text>
</g>
<g font-size="3.2">
<text x="121.5" y="248.6">1</text>
<text x="127" y="247.2">1</text>
<text x="121.5" y="255.7">2</text>
<text x="127" y="254.3">2</text>
<text x="121.5" y="262.7">3</text>
<text x="127" y="261.3">3</text>
<text x="204.8" y="259.6">1</text>
<text x="204.8" y="263.1">2</text>
</g>
<g font-size="2.5" fill="#f90">
<text x="72.3" y="166.4">R4 - TBD</text>
<text x="72.3" y="168.9">SFH2440?</text>
<text x="72.3" y="171.4">BPW34S-Z?</text>
</g>
</svg>
